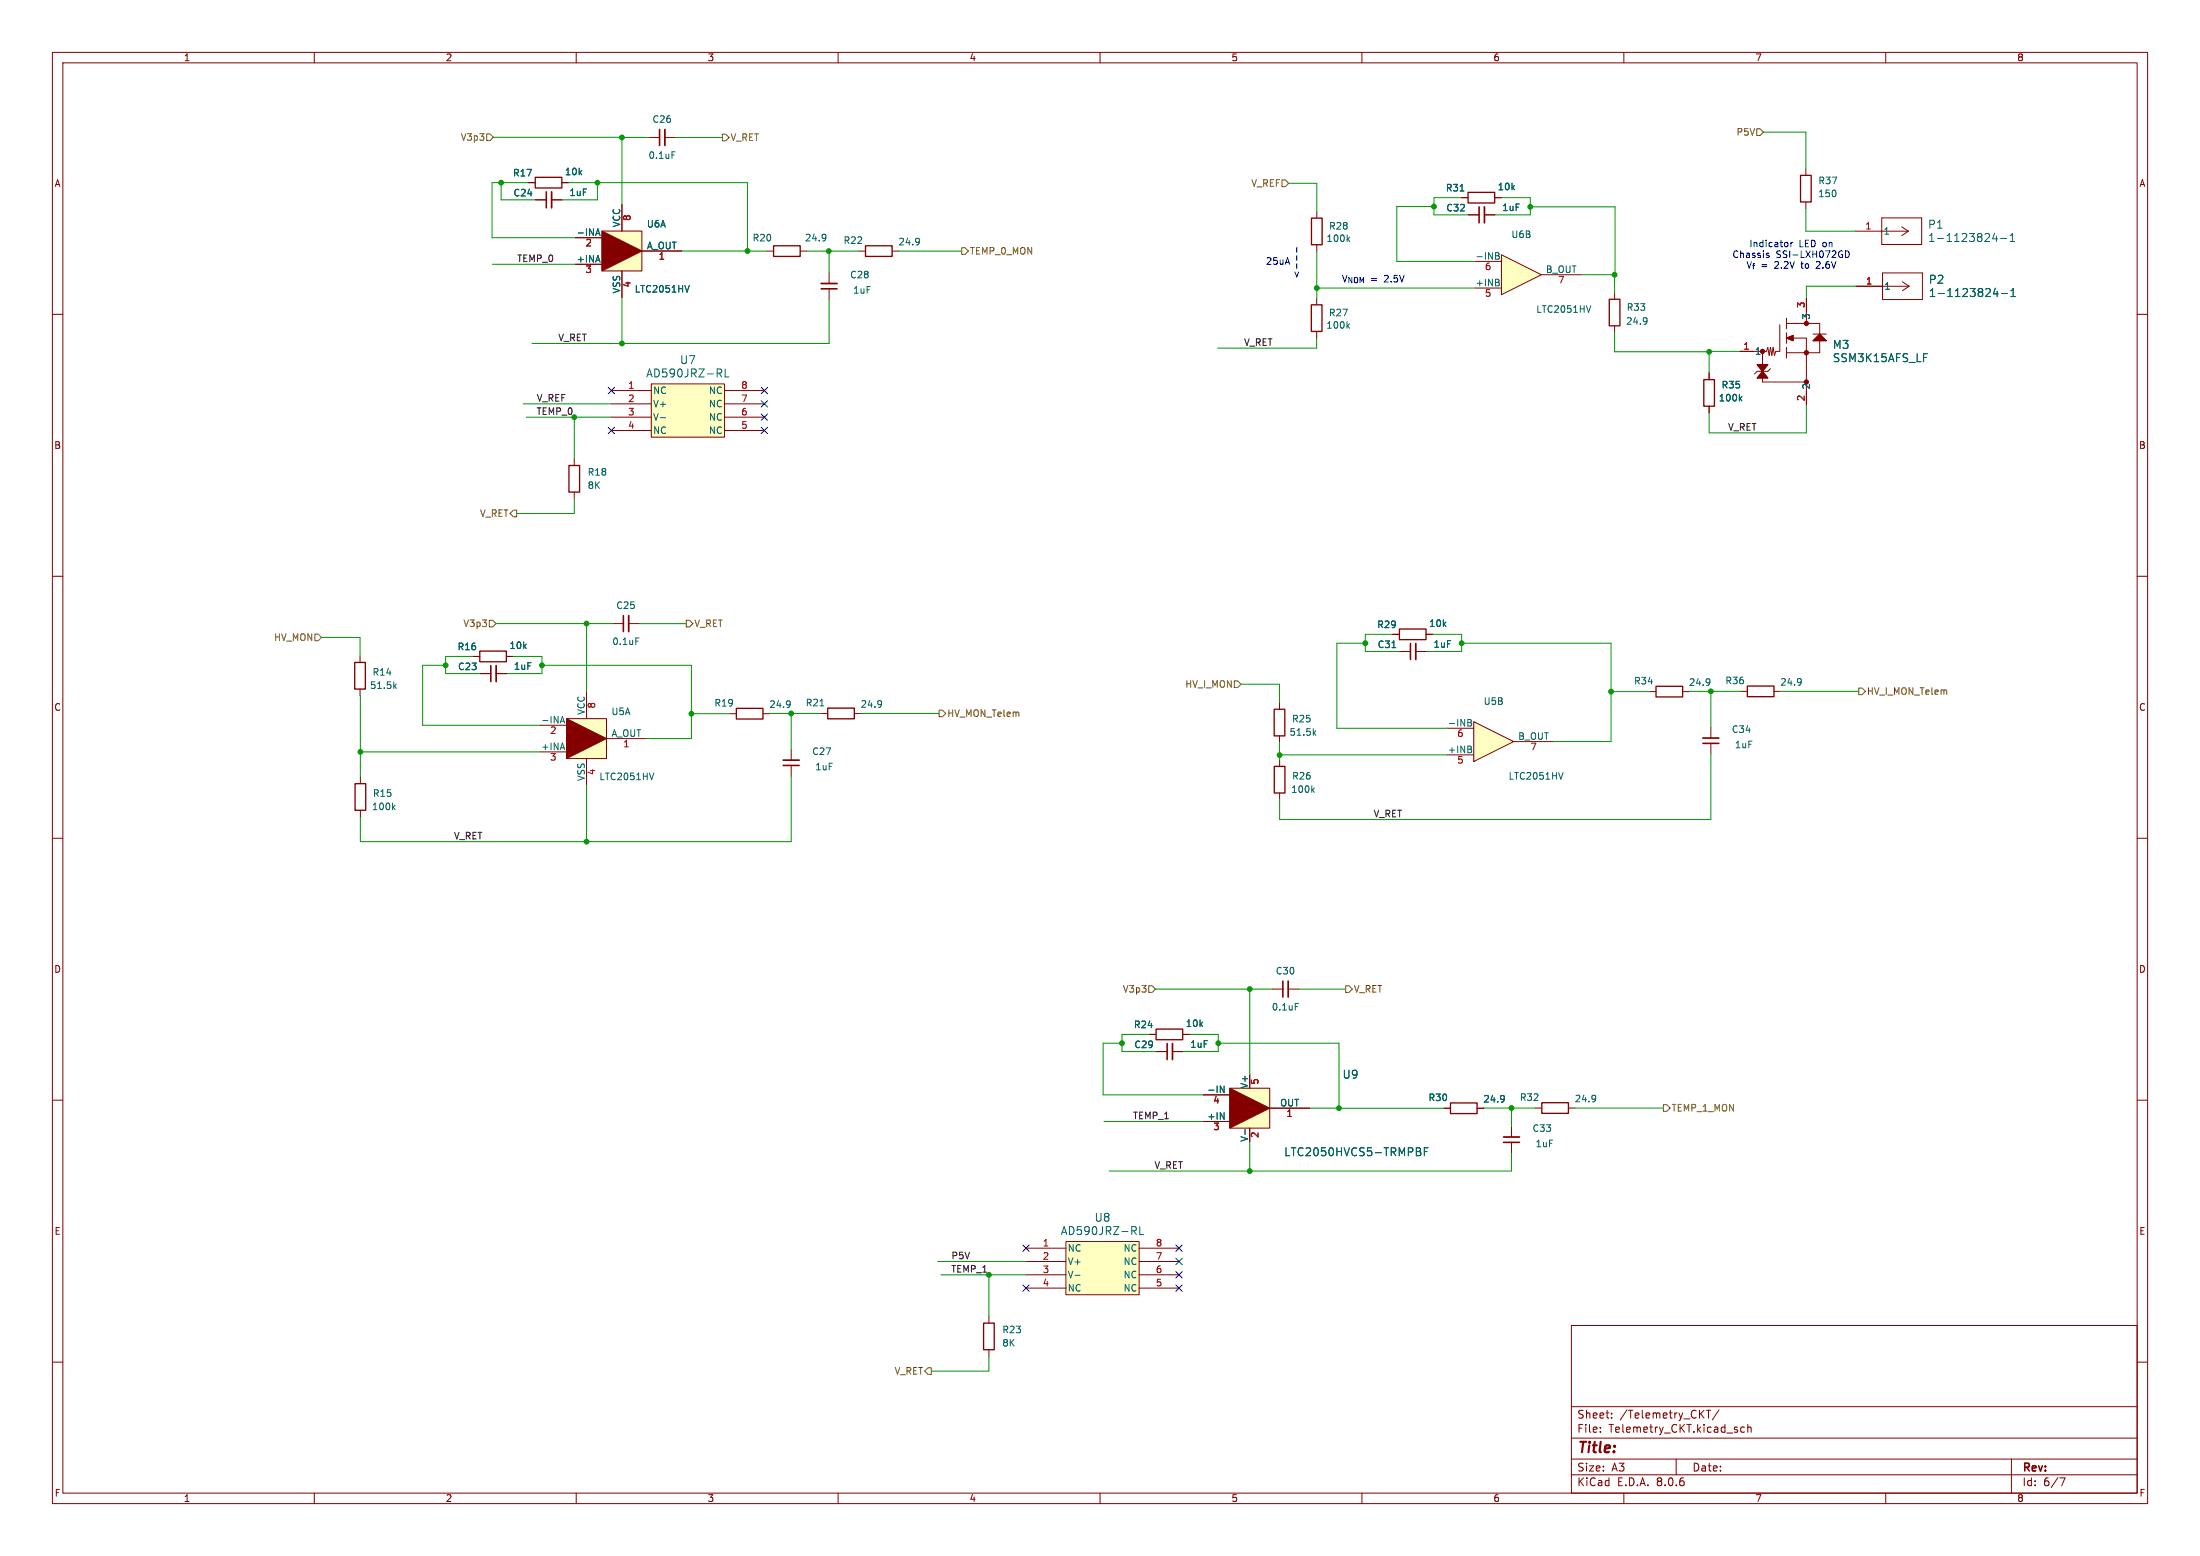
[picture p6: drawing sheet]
<svg xmlns="http://www.w3.org/2000/svg" width="420mm" height="297mm" viewBox="0 0 420 297" stroke-linecap="round" stroke-linejoin="round" font-family="sans-serif">
<g fill="none" stroke="#840000" stroke-width=".19">
<path d="M10 10h400v277h-400zM12 12h396v273h-396zM60 10v2M110 10v2M160 10v2M210 10v2M260 10v2M310 10v2M360 10v2M123.9 26.2h2M126.9 26.2h2.1M10 60h2"/>
<path d="M158.3 52.1v2M158.3 55.1v2.1M408 60h2M10 110h2M408 110h2M267.2 124.4h2.1M270.3 124.4h2M10 160h2M68.8 148.3v1.3M68.8 154.7v1.2M408 160h2M10 210h2"/>
<path d="M408 210h2M10 260h2M300 253h108v32h-108zM408 260h2M300 278.5h108M300 274.5h108M300 268.5h108M305.5 273.2v.2M305.5 272.5v.1M307.7 270.5v.2M307.7 269.8v.1M320 278.5v3"/>
<path d="M325.7 269.2h.9M326.2 269.2v1.5M328.2 269.1l-1.3 1.9M333 272.5l-.4-.1-.3 .3 .1 .6h.6M333.7 272.5l.2-.1 .3 .1 .1 .9M333.7 271.9v1.5M384 278.5v6.5M60 285v2M110 285v2M160 285v2M210 285v2M260 285v2"/>
<path d="M300 281.5h108M310 285v2M360 285v2M393.2 282.1h1l-.6 1.5"/>
</g>
<path d="M126.9 24.7v3.1M156.8 54.1h3M270.3 122.8v3.1" fill="none" stroke="#840000" stroke-width=".33"/>
<path d="M125.9 24.7v3.1M156.8 55.1h3M269.3 122.8v3.1" fill="none" stroke="#840000" stroke-width=".3"/>
<path d="M128.3 29h.6M265.7 123.6h.8M75.1 154.1l.3 .5M75.4 153.7l-.5 .5" fill="none" stroke="#006464" stroke-width=".19"/>
<path d="M67.8 149.6h2v5.1h-2z" fill="none" stroke="#840000" stroke-width=".25"/>
<path d="M114.9 44.1h7.6v7.6h-7.6z" fill="#ffffc2"/>
<path d="M114.9 44.1l7.6 3.8-7.6 3.8z" fill="#840000" stroke="#840000" stroke-width=".19"/>
<path d="M118.7 39v5.1M109.8 45.4h5.1M109.8 50.5h5.1M114.9 44.1h7.6v7.6h-7.6zM118.7 51.7v5.1M122.5 47.9h7.7" fill="none" stroke="#840000" stroke-width=".19"/>
<path d="M113.7 45l.4-1.3 .5 1.3M113.8 44.6h.6M131.6 54.5l-.4 1.3" fill="none" stroke="#006464" stroke-width=".19"/>
<path d="M203.5 237h14v10.1h-14z" fill="#ffffc2"/>
<g fill="none" stroke="#840000" stroke-width=".19">
<path d="M102.3 38.1h2M105.3 38.1h2M326.3 71.2v1.3M326.3 77.5v1.3M265.9 121.1h1.3M272.2 121.1h1.3M314.9 132h1.2M321.2 132h1.3M326.6 138.8v2.1M326.6 141.9v2M275.6 211.5h1.3M282 211.5h1.3"/>
<path d="M195.9 238.2h7.6M203.5 237h14v10.1h-14zM217.5 238.2h7.6M195.9 240.8h7.6M195.9 243.3h7.6M195.9 245.9h7.6M217.5 240.8h7.6M217.5 243.3h7.6M217.5 245.9h7.6"/>
</g>
<path d="M332.2 76l.3 .5M332.5 75.7l-.4 .5M326.3 129.6l.1 .7-.2 .4M326.4 130.1l-.1 .2M287.1 209.2l.1 .6-.2 .4M287.2 209.6l-.1 .2M216.4 234.9l.5 .8M216.9 234.3v.5M217.6 234.1v1.6h.7M205.2 243.4h1" fill="none" stroke="#006464" stroke-width=".19"/>
<path d="M325.3 72.5h2v5h-2zM267.2 120.1h5v2h-5zM316.1 131h5.1v2h-5.1zM276.9 210.5h5.1v2.1h-5.1z" fill="none" stroke="#840000" stroke-width=".25"/>
<path d="M105.3 36.6v3.1M325.1 140.9h3" fill="none" stroke="#840000" stroke-width=".33"/>
<path d="M104.3 36.6v3.1M325.1 141.9h3" fill="none" stroke="#840000" stroke-width=".3"/>
<path d="M281.3 137.7l7.7 3.8-7.7 3.9z" fill="#ffffc2"/>
<g fill="none" stroke="#840000" stroke-width=".19">
<path d="M164 47.9h1.2M170.3 47.9h1.3M308.2 55.8v1.3M308.2 62.2v1.3M109.6 87.6v1.2M109.6 93.9v1.3M117 119h2M120 119h2.1M68.7 125.2v1.2M68.7 131.5v1.3M276.3 139h5M281.3 137.7l7.7 3.8-7.7 3.9z"/>
<path d="M332.3 132h1.3M338.7 132h1.2M244.3 145v1.3M244.3 151.4v1.2M276.3 144.1h5M289 141.5h7.6M220.8 200.7h2M223.8 200.7h2.1"/>
</g>
<g fill="none" stroke="#006464" stroke-width=".19">
<path d="M175.4 45.5l.1 .7-.2 .4M175.5 46l-.1 .2M314.3 60.7l.1 .7-.2 .4M314.4 61.2l-.1 .2M75.3 130.9l.4 .5M75.7 130.6l-.5 .5M121.4 121.8h.6M280.2 137.3l.6 .1 .1 .3-.3 .2M280.2 137.9h.4M280.6 137.9l.3 .3v.3l-.7 .1M343.7 129.6l.2 .6-.2 .5M343.9 130.1l-.2 .1"/>
<path d="M250.5 150.8l.4 .5M250.9 150.4l-.5 .5M280.8 143.1l.1 .1-.1 .4M280.8 142.5v.4M298.4 147.5l-.4 1.2"/>
</g>
<path d="M165.2 46.9h5.1v2h-5.1zM307.2 57.1h2v5.1h-2zM108.6 88.8h2v5.1h-2zM67.7 126.4h2v5.1h-2zM333.6 131h5.1v2h-5.1zM243.3 146.3h2v5.1h-2z" fill="none" stroke="#840000" stroke-width=".25"/>
<path d="M120 117.5v3.1M223.8 199.2v3" fill="none" stroke="#840000" stroke-width=".33"/>
<path d="M119 117.5v3.1M222.8 199.2v3" fill="none" stroke="#840000" stroke-width=".3"/>
<path d="M108.2 137.2h7.6v7.6h-7.6z" fill="#ffffc2"/>
<path d="M108.2 137.2l7.6 3.8-7.6 3.8z" fill="#840000" stroke="#840000" stroke-width=".19"/>
<path d="M251.4 40.4v1.2M251.4 46.7v1.3M103.1 138.4h5.1M108.2 137.2h7.6v7.6h-7.6zM112 132.1v5.1M103.1 143.5h5.1M112 144.8v5.1M115.8 141h7.6" fill="none" stroke="#840000" stroke-width=".19"/>
<path d="M257.3 45.6l.4 .5M257.7 45.3l-.5 .4M107 138l.4-1.2 .4 1.2M107.1 137.7h.6M124.8 147.6l-.4 1.2" fill="none" stroke="#006464" stroke-width=".19"/>
<path d="M250.4 41.6h2v5.1h-2z" fill="none" stroke="#840000" stroke-width=".25"/>
<path d="M234.8 207.7h7.6v7.6h-7.6z" fill="#ffffc2"/>
<path d="M234.8 207.7l7.6 3.8-7.6 3.8z" fill="#840000" stroke="#840000" stroke-width=".19"/>
<g fill="none" stroke="#840000" stroke-width=".19">
<path d="M279 37.7h1.3M285.3 37.7h1.3M251.4 56.9v1.3M280.3 41h2.1M283.4 41h2M251.4 63.3v1.2M90.3 125.3h1.3M91.7 128.6h2M94.7 128.6h2M96.7 125.3h1.2M219.4 197.4h1.3M225.8 197.4h1.3"/>
<path d="M229.7 214.1h5.1M229.7 209h5.1M234.8 207.7h7.6v7.6h-7.6zM238.6 215.3v2.6M242.4 211.5h7.6"/>
</g>
<path d="M278.7 36.5h.8M257.3 62.2l.3 .5M257.6 61.8l-.5 .5M233 212.4l.7 1.2v-1.2M233 207.3l.7 1.3v-1.3M237.7 215.6v.9M270.9 219.1l.3 .3-.1 .3-.2 .1a.41 .41 0 0 1 .4 .4 .41 .41 0 0 1-.3 .4M271.9 219.8h.5M272.6 219.1h-.7v1.5" fill="none" stroke="#006464" stroke-width=".19"/>
<path d="M280.3 36.7h5v2h-5zM250.3 58.2h2.1v5.1h-2.1zM91.6 124.3h5.1v2h-5.1zM220.7 196.4h5.1v2.1h-5.1z" fill="none" stroke="#840000" stroke-width=".25"/>
<path d="M283.4 39.5v3M94.7 127v3.1" fill="none" stroke="#840000" stroke-width=".33"/>
<path d="M282.4 39.5v3M93.7 127v3.1" fill="none" stroke="#840000" stroke-width=".3"/>
<path d="M124.3 73.3h14v10.1h-14z" fill="#ffffc2"/>
<g fill="none" stroke="#840000" stroke-width=".19">
<path d="M100.9 34.9h1.3M107.3 34.9h1.2M344.7 32.2v1.3M344.7 38.6v1.2M146.4 47.9h1.3M152.8 47.9h1.2M344.8 56.9v4.8M354.2 44.1h10.1M354.3 54.6h10.2M359.2 41.6h7.7v5.1h-7.7zM359.4 52.1h7.6v5.1h-7.6zM363 43.3l1.3 .8"/>
<path d="M363.2 53.8l1.3 .8M364.3 44.1l-1.3 .9M364.5 54.6l-1.3 .9M116.7 74.5h7.6M116.7 77.1h7.6M116.7 79.6h7.6M124.3 73.3h14v10.1h-14zM138.3 74.5h7.6M138.3 77.1h7.6M138.3 79.6h7.6M335.5 69.6h2l-2 2.6h2zM336.5 72.2v.7h8.3"/>
<path d="M336.5 67.1v2.5M338 70.4l-.5 .5h-2l-.6 .5M339.8 62v5.1h-.8l-.2 .7-.3-1.5-.3 1.5-.2-1.5-.3 1.5-.2-1.5-.3 .8h-5.1M341 60.7v2.1M341 63.5v2M341 66.3v2M341 64.5l1.3-.5v1zM341 61.7h6.4v2.1M342.3 64.5h2.5v12.7M346.1 63.8h2.6M347.4 65v2.3h-6.4M347.4 63.8l1.3 1.2h-2.6z"/>
<path d="M116.7 82.2h7.6M138.3 82.2h7.6M139.3 136.2h1.3M145.7 136.2h1.2M244.3 134.1v1.3M244.3 140.5v1.2M242.9 188.8h2M245.9 188.8h2.1M288.6 215v2M288.6 218v2.1M293.1 211.5h1.2M299.4 211.5h1.3"/>
<path d="M188.8 251.3v1.3M188.8 257.6v1.3"/>
</g>
<g fill="none" stroke="#006464" stroke-width=".19">
<path d="M157.5 44.8l.2 .6-.2 .5M157.7 45.3l-.2 .1M380.8 44.5l-.4 1.1h.9M380.9 55l-.4 1.1h1M381.1 45.1v1M381.3 55.6v1M381.9 45.5h1.2M382.1 56h1.1M383.7 46.1h.9M383.7 45l.5-.4v1.5M383.9 56.6h.9M383.9 55.5l.4-.4v1.5"/>
<path d="M126.1 79.7h.9M137.3 71.2l.5 .8M137.7 70.6v.5M138.4 70.4v1.6h.8M367.2 67.5h.7M150.7 133.8l.2 .7-.2 .4M150.9 134.3l-.2 .2M250.8 139.9l.4 .4M251.2 139.5l-.5 .5M247.3 191.5h.6M304.5 209.1l.1 .7-.2 .4M304.6 209.6l-.1 .2"/>
</g>
<path d="M102.2 33.9h5.1v2h-5.1zM343.7 33.5h2.1v5.1h-2.1zM147.7 46.9h5.1v2h-5.1zM140.6 135.2h5.1v2h-5.1zM243.2 135.4h2.1v5.1h-2.1zM294.3 210.5h5.1v2h-5.1zM187.8 252.6h2v5h-2z" fill="none" stroke="#840000" stroke-width=".25"/>
<path d="M245.9 187.3v3M287 217h3.1" fill="none" stroke="#840000" stroke-width=".33"/>
<path d="M244.9 187.3v3M287 218h3.1" fill="none" stroke="#840000" stroke-width=".3"/>
<g fill="#840000" stroke="#840000" stroke-width=".19">
<path d="M341 64.5l1.3-.5v1z"/>
<path d="M347.4 63.8l1.3 1.2h-2.6z"/>
<path d="M335.5 69.6h2l-1 1.3 1 1.3h-2l1-1.3z"/>
</g>
<g fill="none" stroke="#840000" stroke-width=".51">
<circle cx="336.5" cy="67.1" r=".25"/>
<circle cx="344.8" cy="67.3" r=".25"/>
<circle cx="344.8" cy="72.9" r=".25"/>
<circle cx="344.8" cy="61.7" r=".25"/>
</g>
<path d="M286.6 48.6l7.6 3.8-7.6 3.9z" fill="#ffffc2"/>
<g fill="none" stroke="#840000" stroke-width=".19">
<path d="M100.9 34.9h1.3M102.3 38.1h2M105.3 38.1h2M107.3 34.9h1.2M118.7 39v5.1M279 37.7h1.3M285.3 37.7h1.3M109.8 45.4h5.1M109.8 50.5h5.1M118.7 51.7v5.1M122.5 47.9h7.7M280.3 41h2.1"/>
<path d="M281.5 55h5.1M281.5 49.9h5.1M283.4 41h2M286.6 48.6l7.6 3.8-7.6 3.9zM294.2 52.4h7.7M344.8 56.9v2.6M354.3 54.6h5.1M326.3 71.2v1.3M326.3 77.5v1.3M332.1 67.1h2.6M344.8 74.7v2.5M90.3 125.3h1.3"/>
<path d="M91.7 128.6h2M94.7 128.6h2M96.7 125.3h1.2M156.7 136.2h1.3M163.1 136.2h1.3M265.9 121.1h1.3M267.2 124.4h2.1M270.3 124.4h2M272.2 121.1h1.3M151 143.1v2M151 146.1v2M219.4 197.4h1.3"/>
<path d="M225.8 197.4h1.3M220.8 200.7h2M223.8 200.7h2.1M229.7 214.1h5.1M229.7 209h5.1M238.6 215.3v2.6M242.4 211.5h7.6M275.6 211.5h1.3M282 211.5h1.3"/>
</g>
<g fill="none" stroke="#006464" stroke-width=".19">
<path d="M278.7 36.5h.8M113.7 45l.4-1.3 .5 1.3M113.8 44.6h.6M131.6 54.5l-.4 1.3M285.5 48.2l.6 .1 .1 .3-.3 .2M285.5 48.8h.4M285.9 48.8l.3 .3v.3l-.7 .1M286.1 54l.1 .1-.1 .4M286.1 53.4v.4M303.7 58.4l-.4 1.2M380.9 55l-.4 1.1h1M381.3 55.6v1"/>
<path d="M382.1 56h1.1M383.9 56.6h.9M383.9 55.5l.4-.4v1.5M332.2 76l.3 .5M332.5 75.7l-.4 .5M367.2 67.5h.7M156.5 134.7h.8M168.2 133.8l.1 .7-.2 .4M168.3 134.3l-.1 .2M265.7 123.6h.8M233 212.4l.7 1.2v-1.2M233 207.3l.7 1.3v-1.3"/>
<path d="M237.7 215.6v.9M270.9 219.1l.3 .3-.1 .3-.2 .1a.41 .41 0 0 1 .4 .4 .41 .41 0 0 1-.3 .4M271.9 219.8h.5M272.6 219.1h-.7v1.5M287.1 209.2l.1 .6-.2 .4M287.2 209.6l-.1 .2"/>
</g>
<path d="M158 135.2h5.1v2h-5.1z" fill="none" stroke="#840000" stroke-width=".25"/>
<path d="M149.5 145.1h3.1" fill="none" stroke="#840000" stroke-width=".33"/>
<path d="M149.5 146.1h3.1" fill="none" stroke="#840000" stroke-width=".3"/>
<g fill="none" stroke="#725600" stroke-width=".19">
<path d="M92.9 25.6h.6l.7 .6-.7 .6h-.6zM137.9 25.6h.6l.7 .6-.7 .7h-.6zM244.7 34.4h.7l.6 .6-.6 .6h-.7zM335.4 24.6h.6l.6 .6-.6 .7h-.6zM183.6 47.3h.6l.7 .6-.7 .7h-.6zM98 97.4h.6v1.2h-.6l-.6-.6zM93.4 118.4h.6l.7 .6-.7 .7h-.6zM131 118.4h.6l.7 .6-.7 .7h-.6zM60.1 121h.6l.7 .7-.7 .6h-.6zM179.3 135.5h.6l.6 .7-.6 .6h-.6zM235.6 130h.7l.6 .6-.6 .6h-.7zM354.8 131.3h.7l.6 .7-.6 .6h-.7z"/>
<path d="M219.3 188.2h.6l.7 .6-.7 .6h-.6zM256.9 188.2h.6l.7 .6-.7 .6h-.6zM317.6 210.9h.6l.6 .6-.6 .6h-.6zM177.2 261.1h.6v1.3h-.6l-.7-.7z"/>
</g>
<path d="M247.6 47.2v1M247.6 48.8v.9M337.4 48.7l.3 .1v.2l-.1 .2h-.3M337.4 48.3l.3 .1M341.2 46.3l.1 .2-.1 .6M341.9 46.3v.8M342.2 46.3l-.3 .2M352.3 47.9a.64 .64 0 0 1 .7 .6 .64 .64 0 0 1-.7 .7z" fill="none" stroke="#0000c2" stroke-width=".19"/>
<g fill="none" stroke="#009600" stroke-width=".19">
<path d="M94.2 26.2h24.5v12.8M95.7 34.9v3.2h6.6M100.9 34.9h-7v10.5h15.9M108.5 34.9h34.2v13M114.1 34.9v3.2h-6.8M118.7 26.2h5.2M129 26.2h8.9M129 26.2h.1M246 35h5.4v5.4M273.7 39.4h-7v10.5h14.8M279 37.7h-5.3v3.3h6.6M286.6 37.7h5.5v3.3h-6.7"/>
<path d="M292.1 39.5h16.2v12.9h-6.4M336.6 25.2h8.1v7M344.7 39.8v4.3h9.5M94 50.5h15.8M118.7 56.8v8.8M130.2 47.9h16.2M154 47.9h10M158.2 47.9h.1M158.3 57.2v8.4h-56.7M158.3 47.9v4.2M171.6 47.9h12M251.4 56.9h.1"/>
<path d="M251.4 48v8.9M251.4 55h30.1M308.2 52.4v3.4M354.3 54.6h-9.5v2.3M99.9 77.1h16.8M100.5 79.6h9.1v8M109.6 79.6h7.1M251.4 64.5v2h-18.9M308.2 63.5v3.6h18.1M332.1 67.1h-5.8v4.1M344.8 77.2v5.4h-18.5v-3.8M109.6 95.2v2.8h-11"/>
<path d="M94.7 119h22.3M112 119v13.1M122.1 119h8.9M122.1 119h.1M61.4 121.7h7.3v3.5M68.7 132.8l.1 15.5M85.1 127h-4.4v11.4h22.4M90.3 125.3h-5.2v3.3h6.6M97.9 125.3h5.6v3.3h-6.8M103.5 127h28.5v14h-8.6M132 136.2h7.3M151 136.2v6.9"/>
<path d="M156.7 136.2h-9.8M164.4 136.2h14.9M236.9 130.6h7.4v3.5M260.6 122.8h-5.4v16.2h21.1M265.9 121.1h-5.3v3.3h6.6M273.5 121.1h5.5v3.3h-6.7M279 122.8h28.6v18.7h-11M307.6 132h7.3M326.6 132v6.8M332.3 132h-9.8M339.9 132h14.9M68.8 143.5h34.3"/>
<path d="M112 149.9v10.8M151 148.1v12.6h-82.2v-4.8M244.3 141.7v3.3M244.3 144.1h.1M244.3 144.1h32M326.6 143.9v12.5h-82.3v-3.8M214.2 199.1h-3.6v9.9h19.1M219.4 197.4h-5.2v3.3h6.6M220.6 188.8h22.3M227.1 197.4h5.5v3.3h-6.7M232.6 199.1h23v12.4M238.6 188.8v16.4"/>
<path d="M248 188.8h8.9M248 188.8h.1M210.8 214.1h18.9M238.6 217.9v5.6M250 211.5h25.6M288.6 211.5v3.5M293.1 211.5h-9.8M300.7 211.5h16.9M288.6 220.1v3.4h-76.8M179 240.8h16.9M179.6 243.3h9.2M188.8 258.9v2.8h-11"/>
<path d="M195.9 243.3h-7.1v8"/>
</g>
<g fill="none" stroke="#000084" stroke-width=".19">
<path d="M116.1 73.9l1.2 1.3M117.3 73.9l-1.2 1.3M145.3 79l1.2 1.2M145.3 73.9l1.2 1.3M145.3 76.5l1.2 1.2M146.5 79l-1.2 1.2M146.5 73.9l-1.2 1.3M146.5 76.5l-1.2 1.2M116.1 81.6l1.2 1.2M117.3 81.6l-1.2 1.2M145.3 81.6l1.2 1.2M146.5 81.6l-1.2 1.2"/>
<path d="M195.3 237.6l1.2 1.3M196.5 237.6l-1.2 1.3M224.5 237.6l1.2 1.3M225.7 237.6l-1.2 1.3M195.3 245.3l1.2 1.2M196.5 245.3l-1.2 1.2M224.5 245.3l1.2 1.2M224.5 240.2l1.2 1.2M224.5 242.7l1.2 1.2M225.7 245.3l-1.2 1.2M225.7 240.2l-1.2 1.2M225.7 242.7l-1.2 1.2"/>
</g>
<g fill="#009600" stroke="#009600" stroke-width=".19">
<circle cx="118.7" cy="65.6" r=".46"/>
<circle cx="118.7" cy="26.2" r=".46"/>
<circle cx="114.1" cy="34.9" r=".46"/>
<circle cx="109.6" cy="79.6" r=".46"/>
<circle cx="95.7" cy="34.9" r=".46"/>
<circle cx="132" cy="136.2" r=".46"/>
<circle cx="151" cy="136.2" r=".46"/>
<circle cx="112" cy="119" r=".46"/>
<circle cx="103.5" cy="127" r=".46"/>
<circle cx="112" cy="160.7" r=".46"/>
<circle cx="85.1" cy="127" r=".46"/>
<circle cx="68.8" cy="143.5" r=".46"/>
<circle cx="142.7" cy="47.9" r=".46"/>
<circle cx="158.2" cy="47.9" r=".46"/>
<circle cx="255.6" cy="211.5" r=".46"/>
<circle cx="238.6" cy="223.5" r=".46"/>
<circle cx="288.6" cy="211.5" r=".46"/>
<circle cx="238.6" cy="188.8" r=".46"/>
<circle cx="244.3" cy="144.1" r=".46"/>
<circle cx="251.4" cy="55" r=".46"/>
<circle cx="273.7" cy="39.4" r=".46"/>
<circle cx="307.6" cy="132" r=".46"/>
<circle cx="279" cy="122.8" r=".46"/>
<circle cx="326.6" cy="132" r=".46"/>
<circle cx="260.6" cy="122.8" r=".46"/>
<circle cx="214.2" cy="199.1" r=".46"/>
<circle cx="232.6" cy="199.1" r=".46"/>
<circle cx="188.8" cy="243.3" r=".46"/>
<circle cx="308.2" cy="52.4" r=".46"/>
<circle cx="292.1" cy="39.5" r=".46"/>
<circle cx="326.3" cy="67.1" r=".46"/>
</g>
<text font-size="2.8" fill="#840000" x="301" y="277.9">Title:</text>
<g font-size="2.1" fill="#006464">
<text x="368" y="43.8">P1</text>
<text x="368" y="46.4">1-1123824-1</text>
<text x="368.1" y="54.4">P2</text>
<text x="368.1" y="56.9">1-1123824-1</text>
<text x="129.7" y="69.7">U7</text>
<text x="349.8" y="66.8">M3</text>
<text x="349.8" y="69.3">SSM3K15AFS_LF</text>
<text x="123.3" y="72.2">AD590JRZ-RL</text>
<text x="256.2" y="206.1">U9</text>
<text x="245.1" y="220.9">LTC2050HVCS5-TRMPBF</text>
<text x="208.9" y="233.4">U8</text>
<text x="202.4" y="235.9">AD590JRZ-RL</text>
</g>
<g font-size="2.1" fill="#840000">
<text x="301" y="273.7">File:</text>
<text x="301" y="271">Sheet:</text>
<text x="307.1" y="273.7">Telemetry_CKT.kicad_sch</text>
<text x="309.2" y="271">/Telemetry_CKT/</text>
<text x="301" y="281.1">Size:</text>
<text x="307.6" y="281.1">A3</text>
<text x="323" y="281.1">Date:</text>
<text x="386" y="281.3">Rev:</text>
<text x="301" y="283.9">KiCad</text>
<text x="308.7" y="283.9">E.D.A.</text>
<text x="316.3" y="283.9">8.0.6</text>
<text x="386" y="283.9">Id:</text>
<text x="390.1" y="283.9">6/7</text>
</g>
<g font-size="1.8" fill="#840000">
<text x="35" y="11.9">1</text>
<text x="85" y="11.9">2</text>
<text x="135" y="11.9">3</text>
<text x="185" y="11.9">4</text>
<text x="235" y="11.9">5</text>
<text x="285" y="11.9">6</text>
<text x="335" y="11.9">7</text>
<text x="385" y="11.9">8</text>
<text x="10.3" y="35.9">A</text>
<text x="408.3" y="35.9">A</text>
<text x="10.3" y="85.9">B</text>
<text x="408.2" y="85.9">B</text>
<text x="10.3" y="135.9">C</text>
<text x="408.2" y="135.9">C</text>
<text x="10.3" y="185.9">D</text>
<text x="408.2" y="185.9">D</text>
<text x="10.3" y="235.9">E</text>
<text x="408.3" y="235.9">E</text>
<text x="10.3" y="285.9">F</text>
<text x="35" y="286.9">1</text>
<text x="85" y="286.9">2</text>
<text x="135" y="286.9">3</text>
<text x="185" y="286.9">4</text>
<text x="235" y="286.9">5</text>
<text x="285" y="286.9">6</text>
<text x="335" y="286.9">7</text>
<text x="385" y="286.9">8</text>
<text x="408.3" y="285.9">F</text>
</g>
<g font-size="1.8" fill="#006464">
<text x="124.5" y="23.6">C26</text>
<text x="97.8" y="33.9">R17</text>
<text x="107.7" y="33.6">10k</text>
<text x="123.7" y="30.5">0.1uF</text>
<text x="347" y="35.4">R37</text>
<text x="97.9" y="37.7">C24</text>
<text x="108.6" y="37.6">1uF</text>
<text x="275.9" y="36.7">R31</text>
<text x="276" y="40.6">C32</text>
<text x="285.8" y="36.5">10k</text>
<text x="286.7" y="40.5">1uF</text>
<text x="347" y="37.8">150</text>
<text x="110" y="45.1">-INA</text>
<text x="118.5" y="43.5" transform="rotate(-90 118.5 43.5)">VCC</text>
<text x="123.4" y="43.6">U6A</text>
<text x="123.4" y="47.7">A_OUT</text>
<text x="143.6" y="46.3">R20</text>
<text x="153.6" y="46.3">24.9</text>
<text x="160.9" y="46.8">R22</text>
<text x="171.4" y="47">24.9</text>
<text x="253.1" y="46.4">100k</text>
<text x="253.6" y="44">R28</text>
<text x="288.4" y="45.6">U6B</text>
<text x="359.5" y="45">1</text>
<text x="110" y="50.2">+INA</text>
<text x="162.2" y="53.3">C28</text>
<text x="281.6" y="49.6">-INB</text>
<text x="295" y="52.2">B_OUT</text>
<text x="118.5" y="56.1" transform="rotate(-90 118.5 56.1)">VSS</text>
<text x="121.1" y="56">LTC2051HV</text>
<text x="162.8" y="56.3">1uF</text>
<text x="281.6" y="54.7">+INB</text>
<text x="293.2" y="59.9">LTC2051HV</text>
<text x="310.4" y="59.5">R33</text>
<text x="359.6" y="55.5">1</text>
<text x="253.1" y="62.9">100k</text>
<text x="253.6" y="60.6">R27</text>
<text x="310.3" y="62.2">24.9</text>
<text x="345.7" y="61.1" transform="rotate(-90 345.7 61.1)">3</text>
<text x="334.9" y="67.9">1</text>
<text x="124.6" y="75.4">NC</text>
<text x="124.6" y="78">V+</text>
<text x="135.2" y="78">NC</text>
<text x="135.2" y="75.4">NC</text>
<text x="328" y="76.8">100k</text>
<text x="328.6" y="74.3">R35</text>
<text x="345.7" y="74.4" transform="rotate(-90 345.7 74.4)">2</text>
<text x="124.6" y="80.5">V-</text>
<text x="124.6" y="83">NC</text>
<text x="135.2" y="83">NC</text>
<text x="135.2" y="80.5">NC</text>
<text x="112.1" y="93.5">8K</text>
<text x="112.1" y="91">R18</text>
<text x="117.6" y="116.4">C25</text>
<text x="272.7" y="119.9">10k</text>
<text x="87.3" y="124.3">R16</text>
<text x="97.2" y="124.1">10k</text>
<text x="116.8" y="123.3">0.1uF</text>
<text x="262.8" y="120.1">R29</text>
<text x="262.9" y="123.9">C31</text>
<text x="273.6" y="123.8">1uF</text>
<text x="70.5" y="131.7">51.5k</text>
<text x="71" y="129.2">R14</text>
<text x="87.3" y="128.1">C23</text>
<text x="98" y="128">1uF</text>
<text x="311.8" y="130.8">R34</text>
<text x="322.3" y="131.1">24.9</text>
<text x="329.3" y="130.8">R36</text>
<text x="339.8" y="131.1">24.9</text>
<text x="111.7" y="136.5" transform="rotate(-90 111.7 136.5)">VCC</text>
<text x="116.6" y="136.7">U5A</text>
<text x="136.3" y="135.1">R19</text>
<text x="146.8" y="135.3">24.9</text>
<text x="153.7" y="135">R21</text>
<text x="164.2" y="135.3">24.9</text>
<text x="283.1" y="134.7">U5B</text>
<text x="103.2" y="138.2">-INA</text>
<text x="103.2" y="143.3">+INA</text>
<text x="116.6" y="140.7">A_OUT</text>
<text x="246.1" y="140.6">51.5k</text>
<text x="246.6" y="138.1">R25</text>
<text x="276.3" y="143.8">+INB</text>
<text x="276.3" y="138.8">-INB</text>
<text x="289.7" y="141.3">B_OUT</text>
<text x="330.5" y="140.1">C34</text>
<text x="331.1" y="143">1uF</text>
<text x="111.7" y="149.2" transform="rotate(-90 111.7 149.2)">VSS</text>
<text x="114.3" y="149.1">LTC2051HV</text>
<text x="155" y="144.3">C27</text>
<text x="155.5" y="147.2">1uF</text>
<text x="246.6" y="149">R26</text>
<text x="287.9" y="149">LTC2051HV</text>
<text x="70.9" y="154.8">100k</text>
<text x="71.1" y="152.3">R15</text>
<text x="246.4" y="151.5">100k</text>
<text x="243.5" y="186.2">C30</text>
<text x="216.4" y="196.5">R24</text>
<text x="226.3" y="196.2">10k</text>
<text x="242.7" y="193.1">0.1uF</text>
<text x="216.5" y="200.3">C29</text>
<text x="227.1" y="200.2">1uF</text>
<text x="230.4" y="208.7">-IN</text>
<text x="238.3" y="207.9" transform="rotate(-90 238.3 207.9)">V+</text>
<text x="230.4" y="213.8">+IN</text>
<text x="244.3" y="211.3">OUT</text>
<text x="272.6" y="210.4">R30</text>
<text x="283.1" y="210.6">24.9</text>
<text x="290" y="210.3">R32</text>
<text x="300.5" y="210.6">24.9</text>
<text x="238.3" y="218" transform="rotate(-90 238.3 218)">V-</text>
<text x="292.5" y="216.2">C33</text>
<text x="293" y="219.2">1uF</text>
<text x="203.7" y="239.1">NC</text>
<text x="214.4" y="239.1">NC</text>
<text x="203.7" y="241.7">V+</text>
<text x="203.7" y="244.2">V-</text>
<text x="214.4" y="244.2">NC</text>
<text x="214.4" y="241.7">NC</text>
<text x="203.7" y="246.7">NC</text>
<text x="214.4" y="246.7">NC</text>
<text x="191.2" y="254.7">R23</text>
<text x="191.2" y="257.2">8K</text>
</g>
<g font-size="1.8" fill="#725600">
<text x="87.9" y="27.1">V3p3</text>
<text x="139.4" y="27.1">V_RET</text>
<text x="331.4" y="26.1">P5V</text>
<text x="238.8" y="35.9">V_REF</text>
<text x="185.1" y="48.8">TEMP_0_MON</text>
<text x="91.5" y="98.9">V_RET</text>
<text x="88.4" y="119.9">V3p3</text>
<text x="132.5" y="119.9">V_RET</text>
<text x="52.2" y="122.5">HV_MON</text>
<text x="226.2" y="131.5">HV_I_MON</text>
<text x="180.7" y="137">HV_MON_Telem</text>
<text x="356.3" y="132.8">HV_I_MON_Telem</text>
<text x="214.3" y="189.7">V3p3</text>
<text x="258.4" y="189.7">V_RET</text>
<text x="319" y="212.4">TEMP_1_MON</text>
<text x="170.7" y="262.6">V_RET</text>
</g>
<g font-size="1.8" fill="#a90000">
<text x="111.7" y="47.4">2</text>
<text x="120.7" y="42.3" transform="rotate(-90 120.7 42.3)">8</text>
<text x="356" y="43.9">1</text>
<text x="111.7" y="52.4">3</text>
<text x="125.6" y="49.9">1</text>
<text x="283.4" y="51.9">6</text>
<text x="120.7" y="55" transform="rotate(-90 120.7 55)">4</text>
<text x="283.4" y="57">5</text>
<text x="297.4" y="54.4">7</text>
<text x="344.6" y="58.9" transform="rotate(-90 344.6 58.9)">3</text>
<text x="356.1" y="54.4">1</text>
<text x="332.7" y="66.8">1</text>
<text x="119.8" y="74.3">1</text>
<text x="119.8" y="76.8">2</text>
<text x="141.4" y="76.8">7</text>
<text x="141.4" y="74.3">8</text>
<text x="344.6" y="76.7" transform="rotate(-90 344.6 76.7)">2</text>
<text x="119.8" y="79.4">3</text>
<text x="119.8" y="81.9">4</text>
<text x="141.4" y="81.9">5</text>
<text x="141.4" y="79.4">6</text>
<text x="114" y="135.3" transform="rotate(-90 114 135.3)">8</text>
<text x="104.9" y="140.4">2</text>
<text x="118.9" y="143">1</text>
<text x="278.1" y="141">6</text>
<text x="292.1" y="143.5">7</text>
<text x="104.9" y="145.5">3</text>
<text x="114" y="148" transform="rotate(-90 114 148)">4</text>
<text x="278.1" y="146.1">5</text>
<text x="240.6" y="207.1" transform="rotate(-90 240.6 207.1)">5</text>
<text x="231.5" y="211">4</text>
<text x="245.5" y="213.5">1</text>
<text x="231.5" y="216">3</text>
<text x="240.6" y="217.3" transform="rotate(-90 240.6 217.3)">2</text>
<text x="199" y="238">1</text>
<text x="220.6" y="238">8</text>
<text x="199" y="240.5">2</text>
<text x="199" y="243.1">3</text>
<text x="199" y="245.6">4</text>
<text x="220.6" y="245.6">5</text>
<text x="220.6" y="243.1">6</text>
<text x="220.6" y="240.5">7</text>
</g>
<g font-size="1.8" fill="#0000c2">
<text x="333.9" y="47.4">Indicator</text>
<text x="343.4" y="47.4">LED on</text>
<text x="241.6" y="50.7">25uA</text>
<text x="248.3" y="53.3" transform="rotate(-90 248.3 53.3)">&lt;---</text>
<text x="330.6" y="49.4">Chassis</text>
<text x="333.3" y="51.5">V_{f}</text>
<text x="336.1" y="51.5">=</text>
<text x="338.9" y="51.5">2.2V</text>
<text x="339" y="49.4">SSI-LXH072GD</text>
<text x="344.2" y="51.5">to</text>
<text x="347.2" y="51.5">2.6V</text>
<text x="256.1" y="54.1">V_{NOM} 2.5V</text>
<text x="261.6" y="54.1">=</text>
</g>
<g font-size="1.8" fill="#0f0f0f">
<text x="98.6" y="50.1">TEMP_0</text>
<text x="106.5" y="65.2">V_RET</text>
<text x="237.4" y="66.1">V_RET</text>
<text x="102.4" y="76.7">V_REF</text>
<text x="329.8" y="82.3">V_RET</text>
<text x="86.6" y="160.3">V_RET</text>
<text x="262.1" y="156.1">V_RET</text>
<text x="216.2" y="213.7">TEMP_1</text>
<text x="220.3" y="223.2">V_RET</text>
<text x="181.5" y="243">TEMP_1</text>
<text x="181.5" y="240.4">P5V</text>
</g>
<text font-size="1.8" fill="#009600" x="102.3" y="79.3">TEMP_0</text>
</svg>
